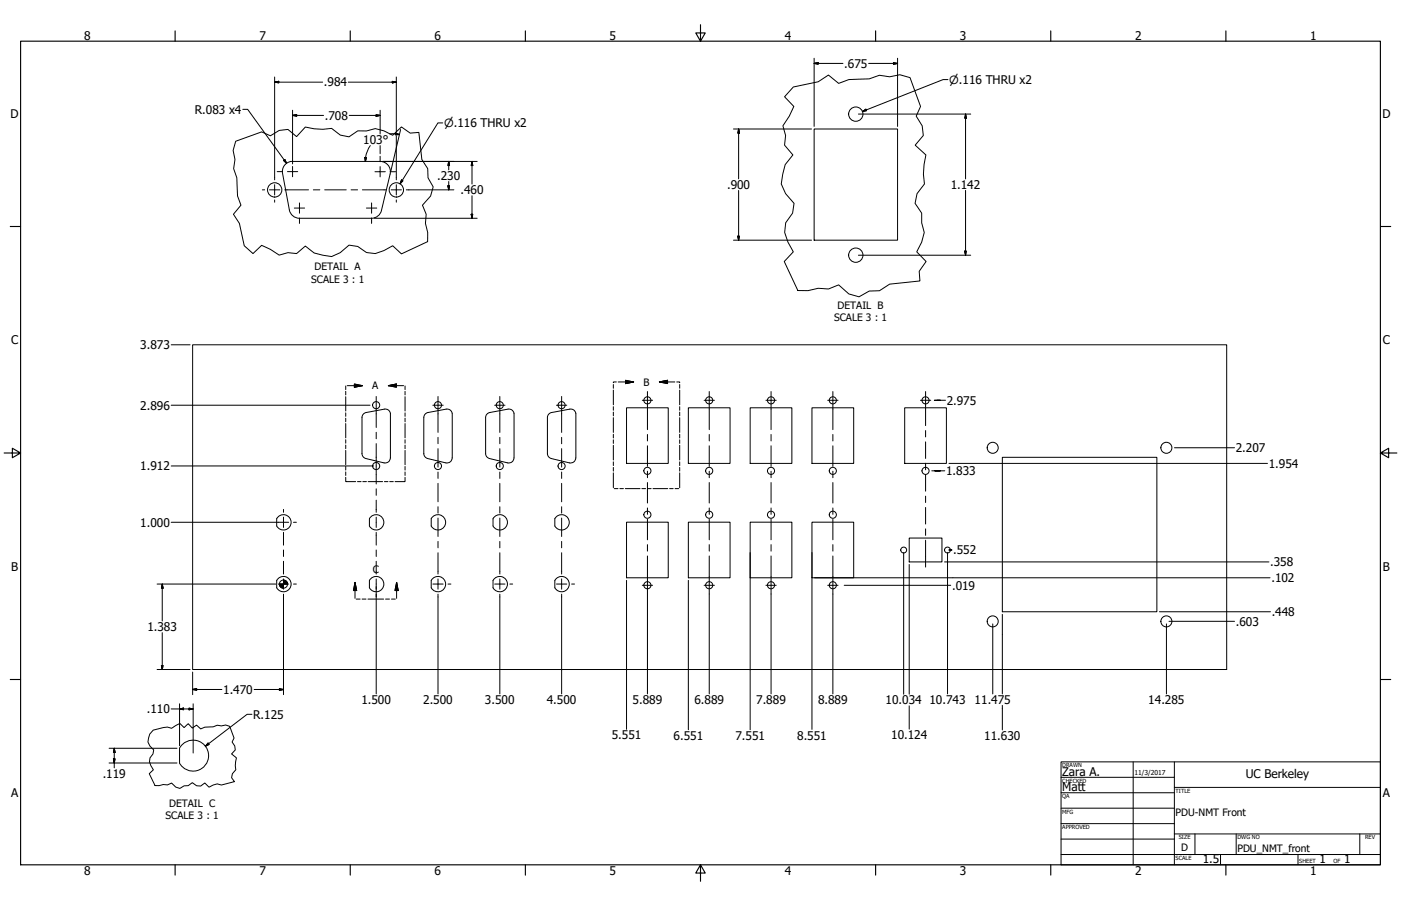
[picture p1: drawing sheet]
<svg xmlns="http://www.w3.org/2000/svg" width="864mm" height="559mm" viewBox="0 0 864 559" stroke-linecap="round" stroke-linejoin="round" font-family="sans-serif">
<!-- layer: Visible (ANSI) -->
<g fill="none" stroke="#000" stroke-width=".62">
<path d="M502 80h51v68h-51zM176 101l3-1h55a6 6 0 0 1 6 7l-5 23a6 6 0 0 1-6 5h-44a6 6 0 0 1-7-6l-4-22a6 6 0 0 1 2-6zM119 213h637v200h-637zM226 254l-2 2-1 2v23l3 2 12 3 1-1 2-2-1-29a3 3 0 0 0-3-2l-11 2M262 255l2-1 11-2a3 3 0 0 1 4 3v28l-1 2-2 1-12-3-3-2v-23zM302 254l-2 2-1 2 1 23 2 2 12 3 2-1 1-2v-29a3 3 0 0 0-4-2l-11 2M338 255l2-1 11-2a3 3 0 0 1 4 3v28l-1 2-2 1-12-3-2-2-1-23zM386 252h26v34h-26zM424 252h26v34h-26zM462 252h26v34h-26zM501 252h25v34h-25zM558 252h25v34h-25z"/>
<path d="M618 282h95v95h-95zM172 319a5 5 0 0 1 6 0 5 5 0 0 1-1 7 5 5 0 0 1-6-2v-4zM229 319a5 5 0 0 1 7 0 5 5 0 0 1-2 7 5 5 0 0 1-6-2v-4zM267 319a5 5 0 0 1 7 0 5 5 0 0 1-1 7 5 5 0 0 1-7-2v-4zM305 319a5 5 0 0 1 7 0 5 5 0 0 1-1 7 5 5 0 0 1-7-2v-4zM343 319a5 5 0 0 1 7 0 5 5 0 0 1-1 7 5 5 0 0 1-7-2v-4zM386 322h26v34h-26zM424 322h26v34h-26zM462 322h26v34h-26zM501 322h25v34h-25zM560 332h21v15h-21zM172 357a5 5 0 0 1 6 0 5 5 0 0 1-1 7 5 5 0 0 1-6-1v-5z"/>
<path d="M229 357a5 5 0 0 1 7 0 5 5 0 0 1-2 7 5 5 0 0 1-6-1v-5zM267 357a5 5 0 0 1 7 0 5 5 0 0 1-1 7 5 5 0 0 1-7-1v-5zM305 357a5 5 0 0 1 7 0 5 5 0 0 1-1 7 5 5 0 0 1-7-1v-5zM343 357a5 5 0 0 1 7 0 5 5 0 0 1-1 7 5 5 0 0 1-7-1v-5zM113 459a10 10 0 0 1 14 1 10 10 0 0 1-3 14 10 10 0 0 1-13-3v-9z"/>
<circle cx="528" cy="70" r="4"/>
<circle cx="169" cy="117" r="4"/>
<circle cx="244" cy="117" r="4"/>
<circle cx="528" cy="157" r="4"/>
<circle cx="232" cy="250" r="2.2"/>
<circle cx="270" cy="250" r="2.2"/>
<circle cx="308" cy="250" r="2.2"/>
<circle cx="346" cy="250" r="2.2"/>
<circle cx="399" cy="247" r="2.2"/>
<circle cx="437" cy="247" r="2.2"/>
<circle cx="475" cy="247" r="2.2"/>
<circle cx="513" cy="247" r="2.2"/>
<circle cx="571" cy="247" r="2.2"/>
<circle cx="612" cy="276" r="3"/>
<circle cx="719" cy="276" r="3"/>
<circle cx="232" cy="287" r="2.2"/>
<circle cx="270" cy="287" r="2.2"/>
<circle cx="308" cy="287" r="2.2"/>
<circle cx="346" cy="287" r="2.2"/>
<circle cx="399" cy="290" r="2.2"/>
<circle cx="437" cy="290" r="2.2"/>
<circle cx="475" cy="290" r="2.2"/>
<circle cx="513" cy="290" r="2.2"/>
<circle cx="571" cy="290" r="2.2"/>
<circle cx="399" cy="317" r="2.2"/>
<circle cx="437" cy="317" r="2.2"/>
<circle cx="475" cy="317" r="2.2"/>
<circle cx="513" cy="317" r="2.2"/>
<circle cx="557" cy="339" r="1.8"/>
<circle cx="584" cy="339" r="1.8"/>
<circle cx="399" cy="361" r="2.2"/>
<circle cx="437" cy="361" r="2.2"/>
<circle cx="475" cy="361" r="2.2"/>
<circle cx="513" cy="361" r="2.2"/>
<circle cx="612" cy="383" r="3"/>
<circle cx="719" cy="383" r="3"/>
</g>
<!-- layer: Break Line (ANSI) -->
<path d="M489 54l15-4 7-4 6 5 6-2h13l6-3 6 1 7-1 6 2 6 18-2 6 3 6 1 6-5 6 7 6-2 12 1 5-5 6-1 6 4 6v6l2 6-2 6-3 6 6 6-4 6v6l-19 2-6 4-6 1-6 3-7-2-6-5-6 2h-7l-6 1h-6l-9-18 6-6-3-6-2-6v-6l5-6v-6l-5-6-2-6 2-11 5-6-5-6v-6l-1-6 4-6 2-6-5-6zM145 87l16-6 6 3 5-4h5l6 4 5-6 11 2 5-1 6 4 5 1 6-3h5l5-2 6 2 5 2 5-5 6 4h5l2 16 4 6v6l3 5-2 6-5 6 3 5-1 6 2 5v6l-17 8-5-5-5 3-6 1h-5l-5-4-6-1-5 5-6 2-10-2-6-4-5 4h-6l-5 1-5-3-6-3-5 5-5-4-3-14-4-6 5-5-3-6v-11l-2-6 1-6-1-5zM94 450l9-2 3 1 5-3 2 3 3-3 3 3 2-2 3 3 2-1 5-1 3-1 2 1 3-1 3 1 2 7-1 3 2 2v3l-2 2 3 2-1 5v3l-2 2v3l2 2-9 2-2-1-5 3-3-3-2 2h-3l-2-2-3 2h-3l-2 1-3-1-2-2-3 1-7 1-4-8 3-2a6 6 0 0 1-1-10l1-2a7 7 0 0 1-3-10z" fill="none" stroke="#000" stroke-width=".62"/>
<!-- layer: Detail Boundary (ANSI) -->
<g fill="none" stroke="#000" stroke-width=".62">
<path d="M213 238v2M214 238h9M218 237l5 1-5 1zM239 238l5-1v2zM239 238h10M250 238v2M378 237v2M380 236h-2M381 236h10M386 235l5 1-5 1zM406 236l5-1v2zM406 236h10"/>
<path d="M417 236h2M419 237v2M213 241v3M213 245v8M213 255v2M213 258v2M250 241v3M250 245v8M250 255v2M250 258v2M378 241v9M378 251v2"/>
<path d="M378 254v2M378 258v9M419 241v9M419 251v2M419 254v2M419 258v9M213 261v9M213 271v2M213 275v2M213 278v9M250 261v9M250 271v2"/>
<path d="M250 275v2M250 278v9M378 268v2M378 271v2M378 275v9M419 268v2M419 271v2M419 275v9M213 294v3h6M213 288v2M213 291v2M220 297h3"/>
<path d="M224 297h2M227 297h9M237 297h2M240 297h2M250 294v3h-6M250 288v2M250 291v2M378 285v2M378 288v3M378 292v9M419 285v2M419 288v3"/>
<path d="M419 292v9M379 301h2M382 301h2M385 301h10M396 301h2M399 301h2M403 301h9M413 301h2M416 301h2M219 359l1 5h-2zM219 359v10M244 359l1 5h-2z"/>
<path d="M244 359v10M220 370h2M223 370h3M227 370h9M238 370h2M241 370h3"/>
</g>
<path d="M218 239l5-1zM218 237l5 1-5 1zM239 238l5-1zM239 238l5-1v2zM386 237l5-1zM386 235l5 1-5 1zM406 236l5-1zM406 236l5-1v2zM219 359l1 5zM219 359l1 5h-2zM244 359l1 5zM244 359l1 5h-2z" fill="#000" stroke="#000" stroke-width=".62"/>
<!-- layer: Border (ANSI) -->
<g fill="none" stroke="#000" stroke-width=".7">
<path d="M108 19v6M216 19v6M324 19v6M432 15v10l-3-5h6l-3 5M540 19v6M648 19v6M756 19v6M13 25h838v508h-838zM6 140h7M851 140h6M3 279h10l-5-3v6l5-3M851 279l5 3v-6l-5 3h10"/>
<path d="M6 419h7M851 419h6M108 533v7M216 533v7M324 533v7M432 533l3 5h-6l3-5v11M540 533v7M648 533v7M756 533v7"/>
</g>
<!-- layer: Title (ANSI) -->
<g fill="none" stroke="#000" stroke-width=".62">
<path d="M654 470h197v63h-197zM654 479h70M698 470v63M724 470v63M654 489h70M654 498h70M724 486h127M654 508h70M654 518h70M724 514h127M737 514v13M762 514v13"/>
<path d="M838 514v13M654 527h197M752 527v6M800 527v6"/>
</g>
<!-- layer: Dimension (ANSI) -->
<g fill="none" stroke="#000" stroke-width=".62">
<path d="M502 39h2v1zM502 39h18M502 36v42M535 39h18M551 39h2l-2 1zM553 36v42M169 51l3-1v1zM169 51h30M169 47v63M215 51h29M242 50l2 1h-2zM244 47v35"/>
<path d="M584 49h-3l-49 20M150 67h3l24 34M180 71h3v1zM180 71h19M180 68v33M215 71h19M232 71h2l-2 1zM234 68v15M247 80l-6 26M452 80h48M455 80l1 2h-1zM455 80v30"/>
<path d="M529 70h69M532 69l2-2v1zM595 70l1 3h-1zM595 70v40M175 99l1-1 1 3zM225 97h1l-1 3zM225 97v3M228 90l-2 4-1 3M234 90v5M236 100h58M240 83h6M244 82l2 1h-2z"/>
<path d="M244 84v26M277 100v2h-1zM277 100v5M291 100v2h-1zM291 100v14M252 117h28M276 115h1v2zM277 112v5M455 117v31M595 117v40M231 135h63M290 132h1v3z"/>
<path d="M291 121v14M452 148h48M455 146h1l-1 2zM529 157h69M595 155h1l-1 2zM106 213h11M106 250h122M578 247h2h-4h7M724 276h37M106 287h124M574 290h8M585 286h196"/>
<path d="M106 322h66M587 339h-2h2M386 358v92M424 358v92M462 341v109M501 341v109M502 356h11M514 356h269M557 341v87M560 348v80M582 347h200M584 341v87"/>
<path d="M97 360h73M100 360l1 3h-1zM100 360v23M175 368v60M232 362v66M270 368v60M308 368v60M346 368v60M399 366v62M437 366v62M475 366v62M513 366v62"/>
<path d="M520 361h66M618 379v49M715 377h68M100 390v23M612 385v43M719 385v43M721 383h40M97 413h20M100 410h1l-1 3zM119 415v13M106 437h13M111 437h2v1z"/>
<path d="M111 434v26M117 437h2l-2 1zM119 425h2v1zM119 425h18M119 434v30M157 425h18M172 425h3l-3 1zM560 435v15M618 435v15M128 458l1 1-2 1zM155 441h-3l-25 19M67 471h42"/>
<path d="M67 462h42M70 468h1l-1 3zM70 462l1 2h-1zM70 462v12"/>
<circle cx="175" cy="360" r="2.5"/>
</g>
<g fill="#000" stroke="#000" stroke-width=".62">
<path d="M502 39h2zM502 39h2v1zM551 40l2-1zM551 39h2l-2 1zM169 51l3-1zM169 51l3-1v1zM242 51h2zM242 50l2 1h-2zM180 71h3zM180 71h3v1zM232 72l2-1zM232 71h2l-2 1z"/>
<path d="M532 69l2-2zM532 69l2-2v1zM595 70l1 3zM595 70l1 3h-1zM175 99l2 2zM175 99l1-1 1 3zM225 97v3zM225 97h1l-1 3zM244 83h2zM244 82l2 1h-2zM455 80l1 2zM455 80l1 2h-1z"/>
<path d="M276 115l1 2zM276 115h1v2zM277 100v2zM277 100v2h-1zM291 100v2zM291 100v2h-1zM290 132l1 3zM290 132h1v3zM455 146v2zM455 146h1l-1 2zM595 155v2zM595 155h1l-1 2z"/>
<path d="M100 360l1 3zM100 360l1 3h-1zM172 360l1 2zM172 360l2 3zM172 360l3 3h-1zM175 360h2zM175 358l2 2h-2zM175 358v5zM172 360h3v3zM172 360h3zM177 359v1zM176 358l1 2z"/>
<path d="M175 358h1l1 2zM100 410v3zM100 410h1l-1 3zM111 437h2zM111 437h2v1zM117 438l2-1zM117 437h2l-2 1zM119 425h2zM119 425h2v1zM172 426l3-1zM172 425h3l-3 1zM128 458l-1 2z"/>
<path d="M128 458l1 1-2 1zM70 468v3zM70 468h1l-1 3zM70 462l1 2zM70 462l1 2h-1z"/>
</g>
<!-- layer: Centerline (ANSI) -->
<g fill="none" stroke="#000" stroke-width=".62">
<path d="M162 117h1M166 117h6M176 117h14M193 117h4M200 117h13M216 117h4M223 117h15M241 117h6M250 117h2M232 245v19M270 245v22M308 245v22"/>
<path d="M346 245v22M399 241v24M437 241v24M475 241v24M513 241v24M571 241v22M232 267v4M232 274v25M270 270v4M270 277v11M308 270v4M308 277v11"/>
<path d="M346 270v4M346 277v11M399 268v4M399 275v13M437 268v4M437 275v13M475 268v4M475 275v13M513 268v4M513 275v13M571 266v3M571 273v10"/>
<path d="M270 291v4M270 298v11M308 291v4M308 298v11M346 291v4M346 298v11M399 291v4M399 298v12M437 291v4M437 298v12M475 291v4M475 298v12"/>
<path d="M513 291v4M513 298v12M571 286v4M571 293v10M175 314v2M175 319v6M232 301v4M232 308v8M232 319v6M270 313v3M270 320v11M308 313v3"/>
<path d="M308 320v11M346 313v3M346 320v11M399 313v4M437 313v4M475 313v4M513 313v4M571 306v4M571 313v10M175 328v8M175 339v4M232 328v8"/>
<path d="M232 339v4M270 334v4M308 334v4M346 334v4M399 320v13M399 336v4M437 320v13M437 336v4M475 320v13M475 336v4M513 320v13M513 336v4"/>
<path d="M571 326v4M571 333v17M175 346v8M175 357v6M232 346v8M232 357v6M270 341v13M270 357v6M308 341v13M308 357v6M346 341v13M346 357v6"/>
<path d="M399 343v23M437 343v23M475 343v23M513 343v23M175 366v2M232 366v2M270 366v2M308 366v2M346 366v2"/>
</g>
<!-- layer: Center Mark (ANSI) -->
<g fill="none" stroke="#000" stroke-width=".62">
<path d="M234 96v4M169 110v1M169 114v6M171 106h3M177 106h7M180 103v6M234 103v3h-3M237 106h-3v3M240 106h4M244 110v1M244 114v6M169 123v2"/>
<path d="M181 128h7M185 125v7M185 134v4M226 128h6M229 125v7M229 134v4M244 123v2M267 250h6M305 250h6M343 250h6M396 247h6M434 247h6"/>
<path d="M472 247h6M510 247h7M567 247h7M172 322h6M181 322h2M172 360h6M181 360h2M267 360h6M276 360h2M305 360h6M314 360h2M343 360h6"/>
<path d="M352 360h2M396 361h6M434 361h6M472 361h6M510 361h7"/>
</g>
<!-- layer: Symbol (ANSI) -->
<path d="M273 76h-3l-23 37M248 111v1l-1 1z" fill="none" stroke="#000" stroke-width=".62"/>
<path d="M248 111l-1 2zM248 111v1l-1 1z" fill="#000" stroke="#000" stroke-width=".62"/>
<g font-size="7.4">
<text x="52" y="24">8</text>
<text x="160" y="24">7</text>
<text x="268" y="24">6</text>
<text x="376" y="24">5</text>
<text x="484" y="24">4</text>
<text x="592" y="24">3</text>
<text x="700" y="24">2</text>
<text x="808" y="24">1</text>
<text x="520" y="42">.675</text>
<text x="200" y="53">.984</text>
<text x="120" y="70">R.083 x4</text>
<text x="7" y="73">D</text>
<text x="200" y="74">.708</text>
<text x="852" y="73">D</text>
<text x="224" y="89">103°</text>
<text x="269" y="111">.230</text>
<text x="284" y="120">.460</text>
<text x="448" y="117">.900</text>
<text x="586" y="117">1.142</text>
<text x="7" y="212">C</text>
<text x="86" y="215">3.873</text>
<text x="852" y="212">C</text>
<text x="584" y="250">2.975</text>
<text x="86" y="253">2.896</text>
<text x="762" y="279">2.207</text>
<text x="86" y="290">1.912</text>
<text x="583" y="293">1.833</text>
<text x="782" y="288">1.954</text>
<text x="86" y="325">1.000</text>
<text x="588" y="342">.552</text>
<text x="7" y="352">B</text>
<text x="783" y="349">.358</text>
<text x="852" y="352">B</text>
<text x="784" y="359">.102</text>
<text x="587" y="364">.019</text>
<text x="784" y="380">.448</text>
<text x="91" y="389">1.383</text>
<text x="762" y="386">.603</text>
<text x="138" y="428">1.470</text>
<text x="223" y="434">1.500</text>
<text x="261" y="434">2.500</text>
<text x="299" y="434">3.500</text>
<text x="337" y="434">4.500</text>
<text x="390" y="434">5.889</text>
<text x="428" y="434">6.889</text>
<text x="466" y="434">7.889</text>
<text x="504" y="434">8.889</text>
<text x="546" y="434">10.034</text>
<text x="573" y="434">10.743</text>
<text x="601" y="434">11.475</text>
<text x="708" y="434">14.285</text>
<text x="90" y="440">.110</text>
<text x="156" y="443">R.125</text>
<text x="377" y="456">5.551</text>
<text x="549" y="456">10.124</text>
<text x="415" y="456">6.551</text>
<text x="453" y="456">7.551</text>
<text x="491" y="456">8.551</text>
<text x="607" y="456">11.630</text>
<text x="63" y="480">.119</text>
<text x="655" y="479">Zara A.</text>
<text x="768" y="480">UC Berkeley</text>
<text x="7" y="492">A</text>
<text x="655" y="488">Matt</text>
<text x="852" y="492">A</text>
<text x="741" y="533">1.5</text>
<text x="813" y="533">1</text>
<text x="829" y="533">1</text>
<text x="52" y="540">8</text>
<text x="160" y="540">7</text>
<text x="268" y="540">6</text>
<text x="376" y="540">5</text>
<text x="484" y="540">4</text>
<text x="592" y="540">3</text>
<text x="700" y="540">2</text>
<text x="808" y="540">1</text>
</g>
<g font-size="7">
<text x="585" y="52">⌀.116 THRU x2</text>
<text x="274" y="78">⌀.116 THRU x2</text>
</g>
<g font-size="6.3">
<text x="194" y="167">DETAIL A</text>
<text x="192" y="174">SCALE 3 : 1</text>
<text x="516" y="190">DETAIL B</text>
<text x="514" y="198">SCALE 3 : 1</text>
<text x="397" y="238">B</text>
<text x="229" y="240">A</text>
<text x="230" y="353">C</text>
<text x="104" y="497">DETAIL C</text>
<text x="725" y="503">PDU-NMT Front</text>
<text x="102" y="505">SCALE 3 : 1</text>
<text x="728" y="525">D</text>
<text x="763" y="525">PDU_NMT_front</text>
</g>
<text font-size="4.2" x="699" y="478">11/3/2017</text>
<g font-size="3.5">
<text x="655" y="473">DRAWN</text>
<text x="655" y="483">CHECKED</text>
<text x="725" y="489">TITLE</text>
<text x="655" y="492">QA</text>
<text x="655" y="502">MFG</text>
<text x="655" y="511">APPROVED</text>
<text x="727" y="518">SIZE</text>
<text x="763" y="518">DWG NO</text>
<text x="841" y="518">REV</text>
<text x="725" y="530">SCALE</text>
<text x="801" y="533">SHEET</text>
<text x="822" y="533">OF</text>
</g>
</svg>
